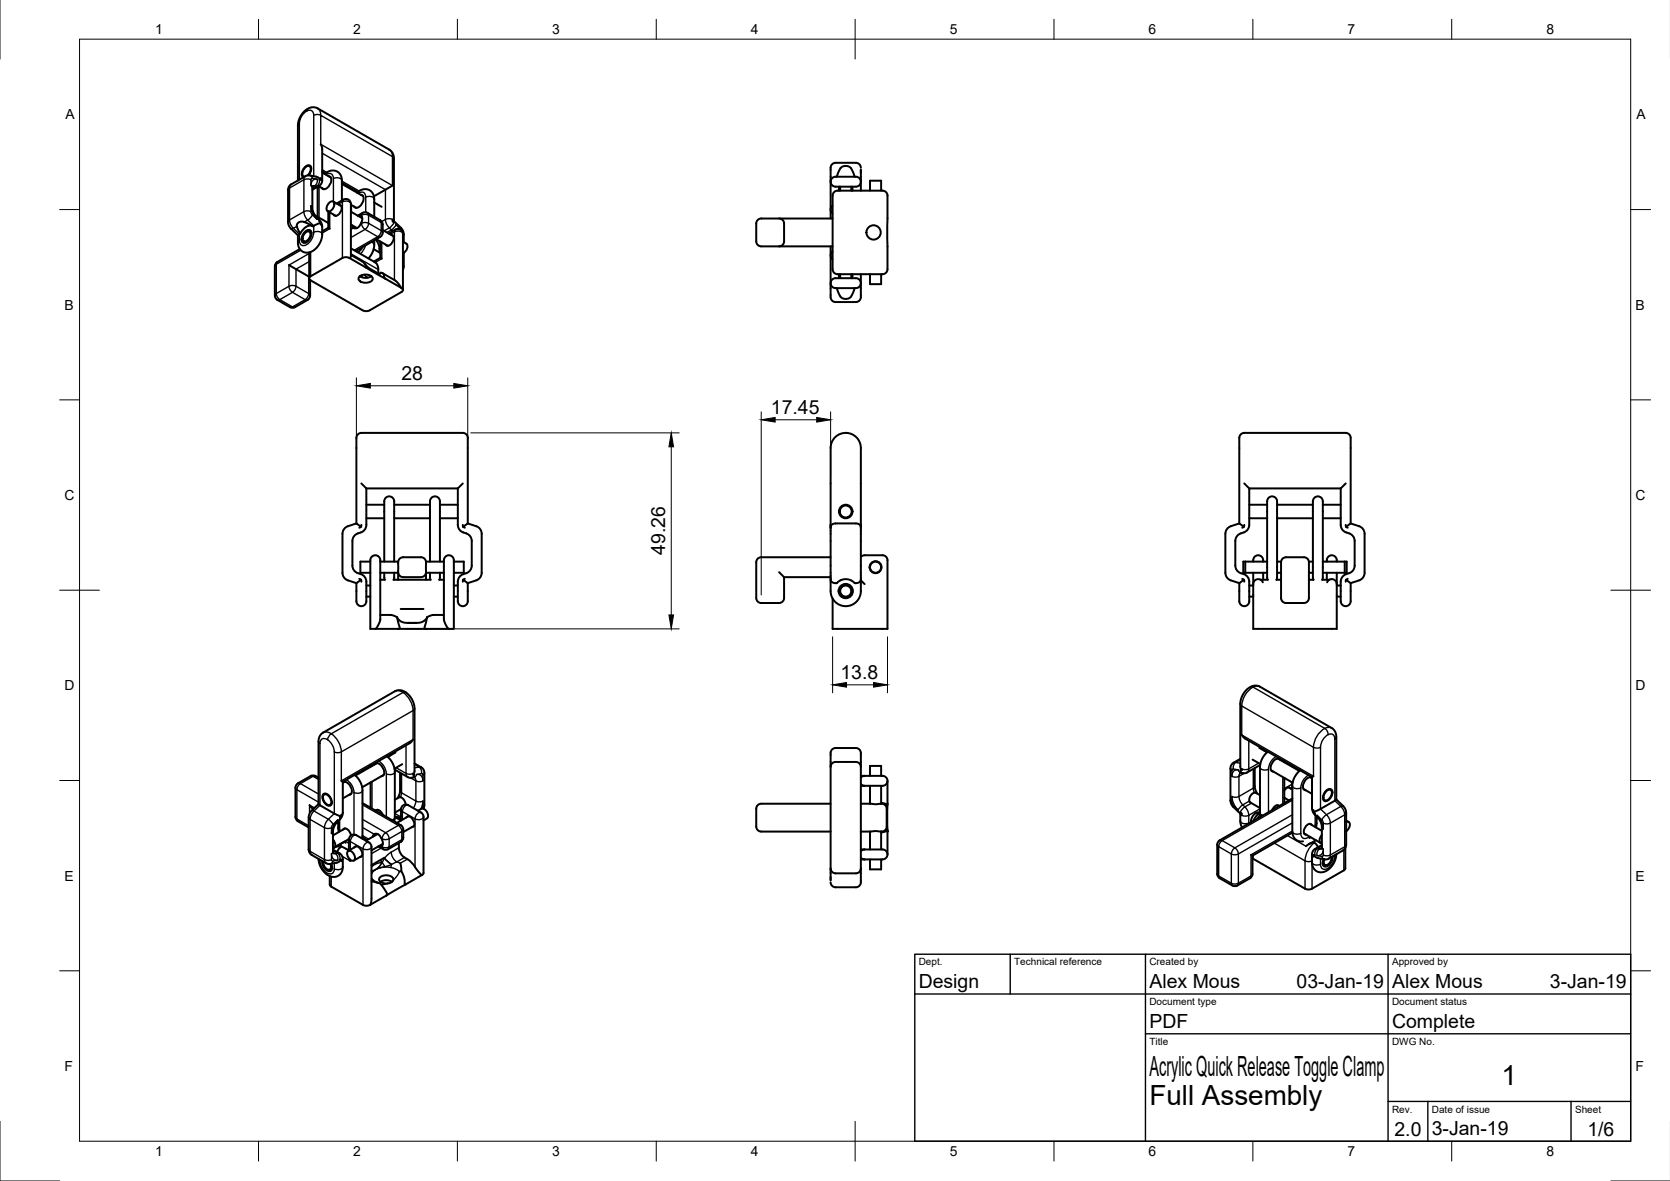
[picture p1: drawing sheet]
<svg xmlns="http://www.w3.org/2000/svg" width="420mm" height="297mm" viewBox="0 0 420 297" stroke-linecap="round" stroke-linejoin="round" font-family="sans-serif">
<!-- layer: Visible -->
<g fill="none" stroke="#000" stroke-width=".5">
<path d="M80.7 36.3l.4 1.1-.1 8.3-.5 .9-1.9 1.1M75 45.4l.1-14.8 .6-1.5 1.1-1.3 1.3-.7 1.2-.1 18.7 10.7 .7 .6 .4 1.4v15.9M75.5 58.7l-.5 .5M76.7 58.3a.93 .93 0 0 1 1.6 0 2.34 2.34 0 0 1-1.9 2.8 1.56 1.56 0 0 1 0-2.4zM76.8 58.6a.72 .72 0 0 1 1.2-.1 1.72 1.72 0 0 1-1.6 2.2 1.58 1.58 0 0 1 .4-2.1zM77.4 44.1l.7-1a.84 .84 0 0 0-.2-1.3 .84 .84 0 0 0-1.2 .4l-.4 .7a1.09 1.09 0 0 0 .3 1.6M77.6 44.1l.6-1.1a.91 .91 0 0 0-.2-1.4 .91 .91 0 0 0-1.3 .4l-.5 .7a1.46 1.46 0 0 0 .1 1.9M77.8 58.2l.6 .4M78.6 56.8a2.81 2.81 0 0 0-3.1 1.9M78.7 46.8l-.1 5.8 .5 1.4 1.5 1.6 .4 .8 .1 2.7-.2 1.1-.7 1.4-1.1 1.2-1.1 .6-1.1 .1-1.1-.4-.6-.9-.2-1v-2M79.2 54.2l3.4 1.9M79.9 46.9v7.6"/>
<path d="M80.2 46.8l1.3 .8M80.3 55.7l.3 .4M80.6 56.1l-1.4 .5a.83 .83 0 0 1-1.2-.1l-1.8-.7h-.6l-.6 .2a1.52 1.52 0 0 0 .2 2.2l.3 .5M80.6 45.2l-.9-.7-2.4-.4-4.1 2.3-.6 .8-.1 9 .6 1.2 1.9 1.8M80.6 56.1l.1 .4M80.6 45.2h-.3M80.7 44.8l-.1 .4M81.1 43.4l2.1 1.2M81.1 43.1l.8 .5M81.7 43.8l1-.7 1.1-.2 .9 .2 .9 .7 .4 1.3v5.3M82.4 53.1l2.1 1.2M82.5 56h.1"/>
<path d="M82.6 53.2v4.1l-1.5 .9M82.6 57.3l.4 .2M82.6 44.3a1.2 1.2 0 0 1 .5 2l-.2 .4a1.2 1.2 0 0 1-2 .6M82.8 51a.72 .72 0 0 1 1.3-.1 1.72 1.72 0 0 1-1.7 2.2 1.58 1.58 0 0 1 .4-2.1zM83.8 50.7l2.1 1.2M84.7 51.2l1.7-1a1.25 1.25 0 0 1 1.9 1.1v13.1l-.4 .5M85.3 51.6a.98 .98 0 0 1 .5 1.6l-.5 .6a.87 .87 0 0 1-1.4 .2M86 50.2l.2 .1M86 46.3l5.4 3M86 46l4 2.3M88.3 51.5l1.4 .8M88.3 53.2l2.8 1.7"/>
<path d="M88.3 56.5l1.5 .9M89.8 48.4l1.1-.6 1-.2 1 .2 .8 .6 .4 1.4 .1 4.7M90 54.2a2.41 2.41 0 0 1 2.2-.8l3.5 2 .4 .4 .2 .7-.1 2.3-.5 .8-6.2 3.6M90.1 54.3l.6-.1 .4 .6v.8l-.5 1.1-.6 .6-.6 .1-.6-.2-.2-.5M90.8 49a1.2 1.2 0 0 1 .4 2l-.2 .3a1.2 1.2 0 0 1-1.9 .6M94.2 50.9l1.8 1.1M96.3 57.9l2.7 1.5M97.8 58.7l1.7-1a1.25 1.25 0 0 1 1.9 1.1v14.1M98.4 59.1a.98 .98 0 0 1 .4 1.6l-.4 .7a.87 .87 0 0 1-1.4 .1M98.7 55.2l.1 .4 .3 .4M98.7 46.7l-4.6 2.7M99.1 55.6l1.8 1.8 .5 .6 .2 .8v2.1"/>
<path d="M99.1 55.6h-.3M196 55a1.25 1.25 0 0 1 1.3 1.2v4.5a1.25 1.25 0 0 1-1.3 1.3M209 45.7v9.3M209.5 55h-18a1.25 1.25 0 0 0-1.2 1.2v4.5a1.25 1.25 0 0 0 1.2 1.3h18M209.5 51.7a1.25 1.25 0 0 0 0 2M209.7 48.5l1-.5h11.3a1.25 1.25 0 0 1 1.3 1.2v18.5a1.25 1.25 0 0 1-1.3 1.3h-11.3a1.25 1.25 0 0 1-1.2-1.3v-18.5zM210.5 44.5l.5-1.2a1.88 1.88 0 0 1 1.9-1.6 1.88 1.88 0 0 1 1.8 1.7l.3 1.1M211.1 47v1M211.4 47v1M214.2 47v1M214.5 47v1M215.3 40.9h-5.1a1.41 1.41 0 0 0-1.2 1.8v2.9"/>
<path d="M215.3 44.5h-4.7a1.28 1.28 0 0 0-1.6 1.1 1.28 1.28 0 0 0 1.4 1.4h4.9M215.3 44.4a1.25 1.25 0 0 1 1.3 1.3 1.25 1.25 0 0 1-1.3 1.3M215.3 40.9a1.25 1.25 0 0 1 1.3 1.3M216.6 45.7v2.3M216.6 43.6v-.9v2.9M218.9 48v-2.5h2.8v2.5M72.7 66.7l5.1 2.9M75.4 62.6l-5.6 3.3-.5 .5-.1 .6v7.7l.6 .7 3.2 1.9 .6 .1 .6-.1 3.2-1.9M76.4 60.7l.6 .3M77.8 63.5v6.5M78 70.4v3.9l-.1 .7-.5 .4M78.2 70.5l13 7.6 .7 .2 1.1-.2 8-4.7 .4-.5-.4-.5"/>
<path d="M78.2 69.5l-.4 .5 .4 .5M87.9 64.9l4.1 2.3M87.9 64.9l-.7-.2-1.1 .2-7.9 4.6M88.3 62.5l6.4 3.7 .4 1.1 .1 1.5M88.3 64.1l3.1 1.8 .8 1.1v.3l-.2-.1M90.4 69.6a2.35 2.35 0 0 1 3.4 .3 1.55 1.55 0 0 1-2.1 1.2 1.37 1.37 0 0 1-1.5-1.2zM90.5 69.5a2.7 2.7 0 0 0 2.9 0M91.1 62.2l-.4 .7-.7 .5M91.8 66.4l1.1 1.1 2.7 1.4M92 67.2l5 2.9M94 62.7l1.7 .9M94.2 60.5l-.2 2.3-.6 1.2-.7 1"/>
<path d="M94.5 60.2l.9 1.6 .1 1.7M94.7 60.2l2.9 1.6M95.5 68.9a.72 .72 0 0 1 .8-.1 .72 .72 0 0 1 .3 .9l.4 .4M95.7 64.8l.4 .3M95.7 60.7v4.1M95.7 64.8l-1.7 1M96.2 68.7l3.3 1.9 1.5 1.8M97 70.1l4 2.3M101.4 60.8l.8 .5a1.7 1.7 0 0 1-.8 2.4M101.6 63.6v3.5l-.2 .7M209 62v9.2M209 71.3v2.9a1.41 1.41 0 0 0 1.2 1.8h5.1"/>
<path d="M209.5 63.2a1.25 1.25 0 0 0 0 2M210.5 72.5l.5 1.2a1.88 1.88 0 0 0 1.9 1.5 1.88 1.88 0 0 0 1.8-1.7l.3-1M211.1 69v1M211.4 69v1M214.2 69v1M214.5 69v1M215.3 70h-4.7a1.28 1.28 0 0 0-1.6 1.1 1.28 1.28 0 0 0 1.4 1.4h4.9M215.3 70a1.25 1.25 0 0 1 1.3 1.2 1.25 1.25 0 0 1-1.3 1.3M216.6 71.3v2.9a1.41 1.41 0 0 1-1.3 1.8M216.6 69v2.2M218.9 69v2.5h2.8v-2.5M90.9 108.9h25.5a1.42 1.42 0 0 1 1.3 1.5v21.3"/>
<path d="M90.9 108.9a1.38 1.38 0 0 0-1.2 1.5v21.3M89.7 131.7l1.1 .8M89.7 131.7a3.9 3.9 0 0 0-3.3 1.6l-.2 1v9.8a2 2 0 0 0 1.3 1.9l2.2 .7M90.8 133.9a2.24 2.24 0 0 0-2.1 2.2v6.2a2.25 2.25 0 0 0 2.1 2.1M90.9 132a.55 .55 0 0 1-.5 .7M90.9 121.6l1.3 1.2M92.2 122.8v9.2a2 2 0 0 1-1.4 1.9M92.2 127h4.5M92.2 130.4h4.5M92.2 122.8h23M99.2 127h9M99.2 130.4h9"/>
<path d="M110.7 127h4.5M110.7 130.4h4.5M112.2 139.9a1.25 1.25 0 0 1 1.3-.1 1.25 1.25 0 0 1 .7 1.1v17.3h-1.3l-.8-1.1-.4-1.3v-14.9zM115.2 122.8v9.2a2.25 2.25 0 0 0 2.1 2.2 1.99 1.99 0 0 1 1.4 1.9v6.2a2.24 2.24 0 0 1-2.1 2.1 2 2 0 0 0-1.4 1.9v4.6a1.28 1.28 0 0 0 1.1 1.5 1.28 1.28 0 0 0 1.4-1.4v-4.3M116.4 132l.1 .5M116.4 121.6l-1.2 1.2M116.5 132.5l.5 .2M117.7 131.7a3.9 3.9 0 0 1 3.2 1.6l.3 1v9.8a2 2 0 0 1-1.4 1.9l-2.1 .7M117.7 131.7l-1.2 .8M209 132v.5M209 132.5v.2M209 132.5l.4-.6 .8-.2h5.4l.7 .3 .3 .5"/>
<path d="M216.6 132v.7M311.8 131.7v-21.5a1.28 1.28 0 0 1 1.2-1.3h25.6a1.38 1.38 0 0 1 1.2 1.5v21.3M311.8 131.7a3.9 3.9 0 0 0-3.3 1.6l-.2 1v9.8a2 2 0 0 0 1.4 1.9l2.1 .7M311.8 131.7l1.2 .8M313 121.6l1.3 1.2M313 132a.55 .55 0 0 1-.5 .7M314.3 127h4.5M314.3 130.4h4.5M321.3 127h9M321.3 130.4h9M332.8 127h4.5M332.8 130.4h4.5"/>
<path d="M337.3 122.8h-23v9.2a2.25 2.25 0 0 1-2.1 2.2 2 2 0 0 0-1.4 1.9v6.2a2.25 2.25 0 0 0 2.1 2.1 2 2 0 0 1 1.4 1.9v4.6a1.28 1.28 0 0 1-1.1 1.5 1.28 1.28 0 0 1-1.4-1.4v-4.3M337.3 122.8v9.2a2.25 2.25 0 0 0 2.1 2.2 1.99 1.99 0 0 1 1.4 1.9v6.2a2.24 2.24 0 0 1-2.1 2.1 2 2 0 0 0-1.4 1.9v4.6a1.28 1.28 0 0 0 1.2 1.5 1.28 1.28 0 0 0 1.3-1.4v-4.3M338.6 121.6l-1.3 1.2M338.6 132a.55 .55 0 0 0 .5 .7M339.8 131.7l-1.2 .8M339.8 131.7l2.1 .7M341.9 132.4a2 2 0 0 1 1.4 1.9v9.8a2 2 0 0 1-1.4 1.9M90.4 145.6l.4 .2M90.8 144.4a2 2 0 0 1 1.4 1.9v4.6a1.28 1.28 0 0 1-1.2 1.5 1.28 1.28 0 0 1-1.3-1.4v-4.3M90.8 145.8l-1.1 .9M90.8 145.8l.1 .5M92.2 150.1h1"/>
<path d="M92.2 147.3h1M93.2 141.3h-2.5v2.8h2.5M94.4 158.2l.7-.9 .6-1.5v-14.9a1.25 1.25 0 0 0-1.3-1.2 1.25 1.25 0 0 0-1.2 1.2v17.3h6.9M95.7 144.1h4.5v1.7M95.7 141.3h4.5M95.7 154.7h2.5M96.7 144.1l.1 1.7h-1.1M96.7 141.3v-14.8a1.28 1.28 0 0 1 1.1-1.6 1.28 1.28 0 0 1 1.4 1.4v15M98.2 154.7h.2M98.2 154.7l1.7 .5M99.2 144.1l-.2 1.7h9.3l-.1-1.7M99.9 155.2l.5 .7 .6 .5 1.7 .3"/>
<path d="M99.9 155.2l.7 2.6-.1 .3-.4 .1M100.1 158.2h7.1M100.7 140.4l.7-.2h4.5a1.57 1.57 0 0 1 1.3 1.8v1.4a1.51 1.51 0 0 1-1.3 1.8h-4.5a1.57 1.57 0 0 1-1.2-1.9v-1.6a1.39 1.39 0 0 1 .5-1.3zM100.8 153.2h5.7M102.7 156.7h2M107.2 141.3h4.5M107.2 158.2h5.7M107.5 155.2l-.5 .7-.7 .5-1.6 .3M107.5 155.2l-.7 2.7 .1 .2 .3 .1M108.2 141.3v-14.8a1.28 1.28 0 0 1 1.1-1.6 1.28 1.28 0 0 1 1.4 1.4v15M109 154.7h.1M109.1 154.7l-1.6 .5"/>
<path d="M109.1 154.7h2.6M110.7 144.1l-.2 1.7h1.2M111.7 144.1h-4.5v1.7M114.2 141.3h2.5v2.8h-2.5M114.2 150.1h1M114.2 147.3h1M116.5 145.8l-.1 .5M116.5 145.8l1.2 .9M117 145.6l-.5 .2M196 143.9l1.3 1.3M209 140.2h-17.5a1.25 1.25 0 0 0-1.2 1.2v9a1.25 1.25 0 0 0 1.2 1.3h4.5a1.25 1.25 0 0 0 1.3-1.3v-5.2h11.7M209 145.8l.4 .6 .8 .3h.3l1.1-.8 1.2-.2 1 .1 1.2 .9h.5l.7-.3 .4-.6"/>
<path d="M209 145.8v.4a9.9 9.9 0 0 0 .3 3.9 3.8 3.8 0 0 0 4.2 2.3 3.8 3.8 0 0 0 3.1-3.7v-2.9M209 145.8v-33.1a3.8 3.8 0 0 1 3.8-3.8 3.8 3.8 0 0 1 3.8 3.8v33.1M212.9 146.9h.1M216.6 140.1l.9-.4h4.5a1.25 1.25 0 0 1 1.3 1.2v17.3h-13.8v-7.7M216.6 146l.9 .9M312.5 145.6a.55 .55 0 0 1 .5 .7M313 145.8l-1.2 .9M313.3 141.3v2.8M314.3 150.1h1M314.3 147.3h1M315.3 146.9v11.3h21v-11.3M315.3 141.3a1.29 1.29 0 0 1 1.3-1.6 1.29 1.29 0 0 1 1.2 1.6"/>
<path d="M315.3 144.1v2.8M317.2 145.8h1.8l-.2-.6v-18.7a1.28 1.28 0 0 1 1.1-1.6 1.28 1.28 0 0 1 1.4 1.4v18.9l-.2 .6h1.2M317.7 146.5l-.5-.6-.8-.2-.8 .4-.3 .8M317.8 144.1v1.7M318.8 141.3h-6v2.8h6M321.3 144.1h1M321.3 141.3h1M322.5 140.7l1.1-.5h4.5a1.25 1.25 0 0 1 1.2 1.2v9a1.25 1.25 0 0 1-1.2 1.3h-4.5a1.25 1.25 0 0 1-1.3-1.3v-9zM329.3 141.3h1M329.3 145.8h1.2l-.2-.6v-18.7a1.28 1.28 0 0 1 1.2-1.6 1.28 1.28 0 0 1 1.3 1.4v18.9l-.1 .6h1.8M329.3 144.1h1M332.8 141.3h6v2.8h-6"/>
<path d="M333.8 141.3a1.29 1.29 0 0 1 1.3-1.6 1.29 1.29 0 0 1 1.2 1.6M333.8 144.1v1.7M333.9 146.5l.5-.6 .8-.2 .8 .4 .3 .8M336.3 150.1h1M336.3 147.3h1M336.3 144.1v2.8M338.3 141.3v2.8M338.6 145.8l1.2 .9M339.1 145.6a.55 .55 0 0 0-.5 .7M341.9 146l-2.1 .7M80.1 195.6a1.74 1.74 0 0 0-2-.4l-3.1 1.8-.5 .5-.2 .6 .1 7.7 .6 .8 2.7 1.5M81.3 199.7a1.46 1.46 0 0 1 2 1.2 1.3 1.3 0 0 1-.3 1.8 2.11 2.11 0 0 1-1.7-3z"/>
<path d="M81.4 199.9a1.29 1.29 0 0 1 1.8 1 .91 .91 0 0 1 .2 1 .91 .91 0 0 1-.8 .6 1.95 1.95 0 0 1-1.2-2.6zM85.9 196.4l.3 .2M86.2 196.6v8.1l-.3 1-1.5 1.6-.6 1.3 .1 6M86.2 196.8a1.59 1.59 0 0 1 2.1 1.3l.2 .4a1 1 0 0 1-.7 1.4M86.7 196.6l-.5 .3M88.4 199.6l-2.2 1.2M89.2 194.9l1.4 1.6 .6 1.9-.1 12.5M93.2 192.6v.3M93.2 196.8v6.4M94.3 192.3a1.2 1.2 0 0 1 1.9 .6l.2 .4a1.2 1.2 0 0 1-.5 1.9M94.8 191.9l-5.4 3.2M96.5 194.9l-5.4 3.1"/>
<path d="M97.4 190.2l1.3 1.6 .6 1.9v11.9l-.1 1M98.2 189.7v.3M99.3 193.6l3.5 1.9h1.5M99.5 189.3l-1.9 1.1M100.7 194.3l-.1 4.8-.6 1.7M101.2 192.2l-1.9 1.1M103.9 194.5a.27 .27 0 0 0 0 .4 .27 .27 0 0 0 .4 0M103.9 186l-.9 .9-16.8 9.7M104 194.9l.3-1-.1-16.4-.6-1.6-1-1.3-1.2-.8-1.4-.2-.7 .3-18.1 10.4-.8 1-.3 1.1v15.9l4.2 2.4 1.5 .6M104.3 192l1.9 1.2 .5 .9 .1 8.3-.3 1M215.3 191.6h-5a1.24 1.24 0 0 0-1.3 1.3v25.5a1.38 1.38 0 0 0 1.5 1.3h4.8M215.3 188.1h-5.1a1.41 1.41 0 0 0-1.2 1.8v2.9"/>
<path d="M215.3 191.6a1.25 1.25 0 0 1 1.3 1.3v25.5a1.25 1.25 0 0 1-1.3 1.3M215.3 188.1a1.41 1.41 0 0 1 1.3 1.8v2.9M216.6 197.2l.9 .4M216.6 195.1h5.4a1.25 1.25 0 0 1 1.3 1.3 1.25 1.25 0 0 1-1.3 1.2h-5.4M217.5 195.1l-.9 .5M218.9 195.1v-2.5h2.8v2.5M218.9 197.6v4.5M221.7 197.6v4.5M223.3 196.4v5.7M312 190.9l-1.9 1.1-.5 .8v8.5l.4 1.3 2.1 2M312.4 193.7l-.4-.9 .1-16.6 .6-1.5 1.1-1.4 1.2-.7 1.3-.1 18.7 10.6 .7 .6 .5 1.5v15.9M312.4 193.7h-.4"/>
<path d="M312.4 193.4v.3M312.4 184.9l.9 .9 16.8 9.7M315.1 191.1l2 1.1M315.7 193.2v4.8l.6 1.6M316.8 188.1l2 1.1M317 192.4l-3.4 2h-1.5M318.2 188.6v.3M319 189.1l-1.3 1.5-.7 1.9v11.9l.2 1M319.8 193.7l5.4 3.2M321.5 190.8l5.4 3.1M322.1 191.1a1.2 1.2 0 0 0-1.9 .6l-.3 .4a1.2 1.2 0 0 0 .5 2M323.1 191.4v.3"/>
<path d="M323.1 195.6v6.4M323.3 195.8l-.2 .1M324.2 198l.9 .6M324.7 198.3a.97 .97 0 0 0-1.6 .5M327.1 193.7l-1.3 1.7-.6 1.8-.1 12 .3 1.1 .6 .8 .9 .5h.9M327.9 198.4l2.2 1.3M329.6 195.5l.5 .2M330.1 195.5v8.1l.4 1 1.5 1.6 .5 1.2v6.1M330.1 195.6a1.59 1.59 0 0 0-2.1 1.4l-.1 .3a1 1 0 0 0 .6 1.5M330.5 195.2l-.4 .3M333.7 198.9a.88 .88 0 0 1 1.5 0 2.21 2.21 0 0 1-1.9 2.6 1.47 1.47 0 0 1 0-2.2zM333.7 199a.77 .77 0 0 1 1.3 0 1.95 1.95 0 0 1-1.6 2.3 1.3 1.3 0 0 1 0-2z"/>
<path d="M77.9 202.5l.9 1M80.1 202.2l-1.9 1.9-.5 1.1 .1 9 .6 .8 4.1 2.3 2.4-.4 .9-.7M81 216.5a2.4 2.4 0 0 0 2 2.6 1.27 1.27 0 0 0 .3-1.9M81.3 216.7a1.64 1.64 0 0 0 1.8 2 1.19 1.19 0 0 0 0-1.4M83.6 218.4l-.6 .3M83.8 213.7l1.9 1.2 .5 .8v3l-.4 .9-.6 .6-.7 .3h-.9l-.8-.2-.8-.6-1.4-1.7-.5-2M83.8 211.2l.5 1a.74 .74 0 0 1-.5 1M84.2 213.1l-.4 .3M84.7 206.9l.4 .2M85.1 206.5l.1 2.8M85.2 212.6l.4 .1 .1 .3-.5 .6-.3 .7M85.5 216.2h.3"/>
<path d="M85.5 212.6h.1M85.6 212.6l2.2 1.3v-2.8a1.25 1.25 0 0 1 1.9-1l3.1 1.8 .6 .8 .1 13.5-.4 1.4M85.8 216.2l.1 .4M85.8 205.3l-.3 .4M85.9 204.9l-.1 .4M86.3 208.7a.97 .97 0 0 1 1.6 .4l.4 1M86.6 211.7l.3 .3M86.8 208.4l-3 1.7M87.6 214a1.61 1.61 0 0 1 1.4 2.4 1.61 1.61 0 0 1-1.4-2.4zM87.8 211.1h-.1M87.8 211l-3.7 2.2M87.9 216l.2 .6"/>
<path d="M89.1 213.1a.98 .98 0 0 1 1.6 .5l.4 .7a.87 .87 0 0 1-.6 1.3M89.7 212.8l-2.1 1.2M91.1 215.3l-2.1 1.1M91.2 210.6l1.2 .7M91.2 202l9.6 5.5 .5 .5 .2 .6v2.1l-.2 .6-.5 .5-3.5 1.9a2.42 2.42 0 0 1-2.1-.8M93.8 210.5l.3-.7 .8-.1 .6 .5 .6 1M94.5 203.9a1.28 1.28 0 0 1 1.8 1M95 203.7l-.5 .2M95 209.8l-2.9 1.7M96.1 212.7l-.3 .3-.5-.2M96.1 211.2l.2 .8-.2 .7M96.3 212.2l-2.8 1.7"/>
<path d="M96.7 215.7l-3.2 1.9M99.3 201.2l1.1-.6a1.67 1.67 0 0 1 1.6 1.8M99.5 205.5a1.24 1.24 0 0 1 1.4 .6M100.2 205.6l-.4 .2M100.4 212a3.7 3.7 0 0 0 2.4 4.3l1 1 2 2.5 .4 .3M100.5 219.2a.38 .38 0 0 1 .5-.1 .38 .38 0 0 1 .2 .4l.5 1.3 .1 1.6h.3M100.7 217.1l.3 2M100.9 203.5l-1.6 .9M102.2 205.6a.98 .98 0 0 1 1.6 .5l.4 .7a.87 .87 0 0 1-.6 1.2M102.7 202.5l3.2 1.9 .6 .7 .1 14.5-.4 .5M102.7 202.5a1.25 1.25 0 0 0-1.8 1.1v2.8l-1.6-.9M102.8 205.3l-3 1.7"/>
<path d="M104.1 207.7l-2.6 1.6M105.2 203.9l.8-.5a1.62 1.62 0 0 1 1.4 2.4l-.8 .5M209 202.1h-17.5a1.25 1.25 0 0 0-1.2 1.3v4.5a1.25 1.25 0 0 0 1.2 1.3h17.5M209 218.5v2.9v-.8M216.6 218.5v2.9a1.41 1.41 0 0 1-1.3 1.8M216.6 215.7l.9 .5M216.6 213.7h5.4a1.25 1.25 0 0 1 1.3 1.2 1.25 1.25 0 0 1-1.3 1.3h-5.4M216.6 202.1l4.7 .1a1.46 1.46 0 0 1 1.8 1.2v4.5a1.63 1.63 0 0 1-2 1.2l-4.5 .1M217.5 213.7l-.9 .4M218.9 216.2v2.5h2.8v-2.5M218.9 209.2v4.5M221.7 201.9l1 .2 .5 .4 .1-.4"/>
<path d="M221.7 209.2v4.5M223.3 202.1v7.1l-.1-.4-.5 .3-1 .3M223.3 209.2v5.7M312 204.6l.1 2.3 .4 1.2M312 204.3l.4 .3M312.4 204.6v.5M312.4 204.6h-.3M314.7 206.8h.1M314.8 215l.3 .2M316.1 204.4l.5 .3M316.9 204.4a2 2 0 0 0-2.2 2.1v.3M317 204.3l-1 1-.7 1.2"/>
<path d="M317 200l-1-.6a1.62 1.62 0 0 0-1.4 2.4l2.4 1.4M321.4 202.5l.4 .3M321.9 202.7a1.28 1.28 0 0 0-1.9 1.1M323.1 200.7l.2 .1M323.1 200.6l1.2 .7M325.1 200.8l-18.5 10.8-.4 .8v7.4l.2 .6 .5 .5 3.2 1.8 .6 .2 .6-.2 3.2-1.8 .4-.5 .2-.6v-4.6M325.2 209.4l-10.1 5.8M328.1 209.6l4.2 2.4M328.6 212.8l1-.6 .9-.3 .6 .5 .5 .7M329.5 207.2l3.1 1.8M329.7 210.5l-.2 .3M330.1 207.5a.98 .98 0 0 0-1.7 .5l-.3 .7a.87 .87 0 0 0 .6 1.2"/>
<path d="M330.5 203.8v.4l.3 .4M330.5 215.1l.9 .6 1.8 .4M330.5 215.1v.3M330.8 215.1h-.3M331 211.3l-1.7 1M331.2 205.3l-.1 2.8M331.6 205.6l-.4 .1M331.6 205.7l-.4 .2M332.6 212.5l-1.9 1.2-.6 .8 .1 3.1 .3 .9 .7 .6 .7 .3h.8l.8-.3 .9-.5 1.3-1.8 .5-1.9M332.6 210l-.6 1a.74 .74 0 0 0 .6 1.1M332.8 217.2l.5 .3M335 215.6a1.64 1.64 0 0 1-1.7 1.9 1.19 1.19 0 0 1-.1-1.4"/>
<path d="M335.3 215.4a2.4 2.4 0 0 1-2 2.6 1.27 1.27 0 0 1-.3-1.9M336.2 201.1l2 1.9 .4 1.1v8.7l-.2 .6-.4 .5-3.8 2.1-1 .1M336.2 201.1l-4 2.4-1.7 .7M338.5 213.3v5.1l-.2 .4-8.2 4.7-.7 .2-1.1-.2-13.2-7.6M338.7 206.8l.3-.1a1.09 1.09 0 0 1 .2 1.8l-.5 .6M338.7 206.4l.6 .3M83 220.3v2.2l.3 .5 8 4.6 .7 .2 1.1-.2M93.5 221.7l.9 .2a3.6 3.6 0 0 1 2.6 2.2l.4 .8-.3 .4M93.8 221.3l1.5 .8M95.7 221.8a2.7 2.7 0 0 1 2.9 0M97.1 225.3l-4 2.3M97.5 222.2h-.9a.95 .95 0 0 1-1.1-.6 .95 .95 0 0 1 .4-1.2 2.28 2.28 0 0 1 3.1 .7l-.4 .7-1.1 .4"/>
<path d="M102.1 222.4l-5 2.9M106.2 220.1l-4.1 2.3M209 221.9a1.25 1.25 0 0 0 1.2 1.3h5.1"/>
<circle cx="219.8" cy="58.5" r="1.8"/>
<circle cx="212.8" cy="128.6" r="1.7"/>
<circle cx="212.8" cy="128.6" r="1.5"/>
<circle cx="212.8" cy="148.7" r="1.4"/>
<circle cx="212.8" cy="148.7" r="1.5"/>
<circle cx="212.8" cy="148.7" r="1.8"/>
<circle cx="220.3" cy="142.7" r="1.4"/>
<circle cx="220.3" cy="142.7" r="1.5"/>
</g>
<!-- layer: Visible Narrow -->
<g fill="none" stroke="#000" stroke-width=".35">
<path d="M75.3 31.1v14.1M77.6 27.3l-.4 .6M78.9 29a1.21 1.21 0 0 0-.8-1.3 1.21 1.21 0 0 0-1.4 .6 4 4 0 0 0-1.4 2.8l-.3 .5M78.9 29v15.3M79.9 27.3l.5 .5 .3 1.2-1.1-.2-.7 .2M80.7 29l18 10.4v7.3l-18-10.4zM81.1 38.5l15.9 9.2v7.5M98 37.6l.4 .5 .3 1.3M98.7 39.4l.4 .5M72.8 55.3l-.3 .5M72.8 47.3l-.3 .5M72.8 55.3l.4 1.4 .6 .7"/>
<path d="M72.8 47.3v8M73.3 46.4l-.3 .3-.2 .6M73.8 57.4l1.5 1.5v1.6M73.8 57.4l-.6 .1M74.7 56.9l-.9 .5M76.5 53.2l.3 1.4 .6 .8M76.5 45.2l-3.7 2.1M76.5 53.2l-3.7 2.1M76.5 45.2v8M76.5 45.2l.6-.2 1.1 .2M76.5 53.2l1-.2 .7 .2M76.9 44.3l-.3 .3-.1 .6"/>
<path d="M77.4 55.4l1.5 1.4v1.6M77.4 55.4l-.8 .5M77.9 44.1l.4 .3 .3 .4M78.2 45.2v1.5M78.2 51.8v1.4M78.2 51.8l.5 1.8 1.1 1.6M78.2 53.2l.4 .8M78.2 51.8l.4 .5M78.2 46.7l.4 .5M78.6 44.8l1.2 .3M78.6 54l1.2 1.2M78.6 44.8l-.4 .4"/>
<path d="M78.6 54l-.3 .6-.9 .8M78.9 58.4a3.4 3.4 0 0 1-2.7 3.4 1.11 1.11 0 0 1-.9-1.3l-.3 .5M78.9 58.4a1.5 1.5 0 0 1 2.2 .5M79.2 46.7l-.6 .4M79.2 46.7l.5 .1M79.2 46.7l-.5 .1M79.7 46.8l-1.1 .7M79.8 54.8v.4M79.8 45.1a1.36 1.36 0 0 0-1.6 1.6M79.8 45.1v.7l-.6 .9M80.3 47v7.7M80.3 47l-.4 .5"/>
<path d="M80.3 46.9v.1M80.3 46.7l-.6 .1M80.3 55.3v.4M80.3 45.2v.7l-.6 .9M80.7 56.5l.4 .5M80.7 44.8l.4 .5M81.1 42.7l1.1 .7M82 43.9a1.12 1.12 0 0 1 1.3-.2 1.12 1.12 0 0 1 .6 1.2M83 53.4v4.1l-1.9 1.1M83.9 44.9v5.8M83.9 44.9a1.5 1.5 0 0 1 2.1 .5M85.1 51.4l1-.6v14.1"/>
<path d="M86 45.6l4.4 2.4M86.4 50.2l-.3 .6a1.5 1.5 0 0 1 2.2 .5M88.4 51.7v1.6M88.4 51.7l-.1 .1M88.4 51.6v.1M88.9 57.3l-.6 .4M90.1 48.6a1.12 1.12 0 0 1 1.3-.2 1.12 1.12 0 0 1 .6 1.2M91 56.2l.1 .7 .7 .8M91 54.1l1-.2 .7 .2M91 56.2l1-.2 .7 .2M91 56.2l-.2 .1M91 54.1v.3"/>
<path d="M91 55.9v.3M91 54.1l-.2 .1M91.2 53.5l-.2 .6M91.8 57.7l-3.5 2M91.8 57.7l3.2 1.8M92 49.6a1.5 1.5 0 0 1 2.2 .5M92 49.6v3.8M92.5 53.5l.2 .6M92.7 54.1v2.1M92.7 54.1l3.2 1.9M92.7 56.2l3.2 1.8M92.7 56.2l-.1 .7-.8 .8"/>
<path d="M95 59.5l-5.9 3.4M95 59.5l.7 .1M95.7 55.4l.2 .6M95.9 56v2M95.9 56l.4 .5M95.9 58l.4 .5M95.9 58l-.2 .7-.7 .8M97 55.2l.4 1.3 .5 .8M97 55.2l-1 .5M97 55.2l1.1-.2 .6 .2M97.9 57.3l-1.3 .8M97.9 57.3l.6 .5"/>
<path d="M98.2 58.9l1-.6v12.1M98.5 57.8l-1.1 .7M98.5 57.8l.3 .4M99.1 56l-.3 .6-.9 .7M99.5 57.7l-.3 .6a1.5 1.5 0 0 1 2.2 .5M99.6 56.5l1.3 1.2M99.6 56.5l-.3 .6-.8 .7M99.6 56.5l.9 1.1M100.8 57.3l.1 .4M100.9 57.7l.2 .4M101.3 58.5l.3 .5M69.5 66.5v7.3"/>
<path d="M69.5 73.8l.2 .7 .7 .9M69.5 66.5l-.3 .5M69.5 73.8l-.3 .5M69.8 65.9l-.3 .6M70.4 75.4l3.2 1.8M70.4 75.4h-.6M72.7 72l-3.2 1.8M72.7 72l.2 .7 .7 .8M72.7 72l1.1-.2 .7 .2M73.6 73.5l-3.2 1.9M73.6 73.5l3.2 1.9M73.6 77.2l.6 .1"/>
<path d="M73.6 77.2l-.6 .1M74.5 72l3.2 1.8M74.5 72l-.2 .7-.7 .8M75.7 62.9l-6.2 3.6M76.8 75.4l-3.2 1.8M76.8 75.4h.6M77.7 73.8l.3 .5M77.7 73.8l-.2 .7-.7 .9M77.8 65.8l-3.3 1.9v4.3M77.8 63.8l-5.1 2.9v5.3M77.8 69.5h-.1v4.3M78.2 63.4v6.1"/>
<path d="M88.3 63.8l6.9 4M90.7 69.4l-.1 .1M90.9 69.2l.1 .1M91 69.3l-.3 .3M91 69.3l.3 .5M91 69.2v.1M91.7 69.1l.9 .7-.5-.3zM91.9 61.7l-.3 1-.9 1.1M93.3 69.3v.3M93.4 60.9l.5 .3 .3 .4M95.4 60.6l.3 .6M95.7 62.1l-.2 .4"/>
<path d="M96.1 61v4.1l-1.7 .9M101.4 66.6l.2 .4M99.3 173.9a1.92 1.92 0 0 1 2.1 .3M101.4 174.2l-18 10.4M101.4 174.2a6 6 0 0 1 2.5 4.5M102 174.1l-.6 .1M104.3 178.2l-.4 .5M312 177.1l.4 .5M312.4 177.6l18.1 10.4v7.2l-18.1-10.3zM314.7 172.8h.6M315.3 172.8l18 10.4M315.3 172.8a5.9 5.9 0 0 0-2.9 4.8"/>
<path d="M317 172.7l-1-.1-.7 .2M74.3 198.1l.4 .5M74.7 198.6l5.4 3.2M74.7 198.6v7.4M75 197l.6 .1M75.6 197.1l4.5 2.6M75.6 197.1l-.7 .8-.2 .7M78.1 195.2l.7 .1M78.8 195.3l-3.2 1.8M78.8 195.3l1.3 .7M79.4 195.2l-.6 .1M80.1 186.5l.4 .5"/>
<path d="M80.5 187v15.5l-1.5 1.5M81.3 184.3a1.92 1.92 0 0 1 2.1 .3M82.4 186a1.12 1.12 0 0 0-1.3-.2 1.12 1.12 0 0 0-.6 1.2M82.4 186l1.2 1.4 .5 1.7M83.4 184.6a6 6 0 0 1 2.5 4.5l-1.1 .2-.7-.2M83.4 184.6l-.8 .8-.2 .7M84.1 189.1v15.5l-1.5 1.5M85.9 189.1l18-10.4v7.3l-18 10.4zM87.1 196.1a3.9 3.9 0 0 1 2 3.2M89.1 199.3v10.6M91.2 198.8a1.5 1.5 0 0 1-2.1 .5M93.5 192.5h.1"/>
<path d="M93.6 192.5v.2M93.6 196.6v6.8M93.6 192.4v.1M95.3 191.4a3.9 3.9 0 0 1 1.9 3.2M97.2 194.6v10.8M98.5 189.5v.3M99.3 194.1a1.5 1.5 0 0 1-2.1 .5M99.7 193.1l2.5 1.4M100.7 198.9l.3 .5M101 194.6v4.8M101 199.4l-.2 1.1M102.2 194.5l.1 .6 .3 .3"/>
<path d="M102.2 187.5v7M102.2 194.5l1 .2 .7-.2M103.3 195.6l1.3 .8v5.1l-3.6-2.1M104.2 195.5l.2 .2a1.19 1.19 0 0 0 .8 .9 1.19 1.19 0 0 0 1.2-.2M104.3 194.9l-.3 .5-.4 .2M104.3 192.3l1.1 .6-1.1 .2M104.8 194.8l-.2 .5-.4 .2M104.8 194.8a1.36 1.36 0 0 1 1.6 1.6M106 193l-.6-.1 .6 .9v.8M106 194.6l-1.2 .2M106 194.6l.4 .3M106.4 194.9v1.5"/>
<path d="M106.8 194.4l-.4 .5M309.6 193.3l.3 .5M309.9 195.3l1.1 .2 .7-.2M309.9 193.8v1.5M310.3 193.4l1.2 .2M310.3 193.4l-.4 .4M310.4 191.8h.5l-.6 .8v.8M311.5 193.6a1.35 1.35 0 0 0-1.6 1.7M311.5 193.6l.3 .5 .4 .3M311.7 195.3v5M312 191.1l-1.1 .7 1.1 .2M312.1 193.7l.2 .5 .4 .3"/>
<path d="M312.1 194.3l-.4 1M312.4 193.4l.7 .2 1.1-.2M313 194.5l-1.3 .8M314.2 186.3v7.1M314.2 193.4l-.1 .5-.3 .4M315.3 198.2l-3.6 2.1M315.3 193.4v4.8M315.3 198.2l.3 1.2M315.7 197.7l-.4 .5M316.7 191.9l-2.5 1.5M317 193a1.5 1.5 0 0 0 2.1 .5M317.8 188.4v.3"/>
<path d="M319.1 193.5v10.8M321.1 190.3a3.9 3.9 0 0 0-2 3.2M322.7 191.2v.2M322.7 191.4v.1M322.7 195.4v6.8M322.9 191.3l-.2 .1M323.1 198.4l1.9-1.1v1.2M324.9 196.7l.1 .6 .2-.2M325.1 197.6a1.5 1.5 0 0 0 2.2 .6M327.3 198.2v11.4M329.2 195a3.9 3.9 0 0 0-1.9 3.2M332.2 188v15.5l1.5 1.4"/>
<path d="M333.3 183.2a5.9 5.9 0 0 0-2.8 4.8l1 .2 .7-.2M333.3 183.2l.5 .5 .3 1.1M334.1 184.8a3.9 3.9 0 0 0-1.9 3.2M334.1 184.8a1.08 1.08 0 0 1 1.3-.1 1.08 1.08 0 0 1 .4 1.2M335 183.1l-.9-.1-.8 .2M335.8 185.9v15.5l1.5 1.4M336.2 185.4l-.4 .5M74.3 205.5l.4 .5M74.7 206l3 1.7M74.7 206l.3 .6M77.7 213.6l.7 1.4M78.4 203.9l.6 .1"/>
<path d="M79 204l3.6 2.1M79 204l-.6 .8-.4 1.3-.3-.5M79.1 203.2l-1.2-.7v2.1M80.1 216l.4 .4M80.5 216.2v.2M80.5 216.4a3.4 3.4 0 0 0 2.7 3.4 1.11 1.11 0 0 0 .9-1.3M81.6 216.2l.1 .6 .3 .3M81.6 208.2l-3.6-2.1v8l3.6 2.1M81.6 208.2v8M81.6 208.2l1.1 .2 .7-.2M81.6 216.2l.7 .2 1.1-.2M82.6 206.1l-.6 .7-.4 1.4"/>
<path d="M82.6 206.1l.8 .7 .4 .6M83.4 208.2v1.5M83.4 214.7v1.5M83.4 214.7a1.36 1.36 0 0 0 1.6 1.6M83.4 216.2l.4 .4M83.8 207.4l-.4 .8M83.8 216.6l-.3 .5-.4 .2M83.8 213.9l1.1 .7M83.8 214.2l-.4 .5M83.8 209.1l-.4 .6M83.8 214.3l.6 .4M83.8 214.6l.6 .1"/>
<path d="M84.1 217.1v1.4M84.4 214.7l.6 .9v.7M84.9 214.6l.6 .9v.7M84.9 214.6l-.5 .1M84.9 214.6l.6 .1M85 206.2l-1.2 1.2M85 216.3l-1.2 .3M85 206.2l-1.2 1.6-.4 1.9M85 206.2l.1 .4M85.1 208.2l.4 .5M85.5 208.7v.4M85.5 205.7v3"/>
<path d="M85.7 213.1l-.8-.2-.7 .2M86.1 215.4l2 1.2v-.3M86.2 218a1.5 1.5 0 0 1-2.1 .5M86.2 216.1l-.3 .5M86.2 204.4l-.3 .5M86.7 211.7l-1.5 .9M86.9 211.6l.9 .4M87.8 211.1l.3 .6M88.1 211.7l3.2 1.8v14.1M88.1 211.7v2M89.7 210.1a1.49 1.49 0 0 0-1.6 1.6M91.2 210.2l1.6 .9"/>
<path d="M91.2 208.1l2.9 1.7M91.2 206.1l5.8 3.3M91.2 202.4l9 5.2M91.2 210.3l-.3 .5M92.8 211.9a1.49 1.49 0 0 0-1.5 1.6 1.5 1.5 0 0 0 2.2-.5M93.5 219.2l.1 .3M93.6 219.5h.1M93.6 219.5l-.1 .3M95.9 216.2v.7M95.9 216.9l-1.4 .5-1 .7M95.9 213.3l-2.4 1.4M96 210.9l.1 .3"/>
<path d="M96.1 216.9l-1.1 1.4-.9 .6-.6 .1 .6-.1 .9-.5 .7-.8 .2-.7M96.1 216.9h-.2M96.1 216.9l.7 1.1M96.1 212.7v.3l-.1-.1M96.7 215.7l.6 .8 1.2 .9M96.8 215.8l-.7 1.1M96.8 215.8l1.7 1.6M96.8 218l-2.1 .6-1.2 1.1M97 209.4l-.7 .9-.2 .7 1.1 .2 .7-.2M97 209.4l.7 .9 .2 .7M97.9 211v2M97.9 213l-.7 .2-1.1-.2 .3 .6"/>
<path d="M97.9 213l-.3 .6M98.3 218.2l-1.4-.1-1.4 .2-1.2 .5-.7 .7M98.3 218.2l1.1 .3 1.1 .7-.6 1.1-1 1.1M98.4 214.3l.4 1.4 1 1.1M98.4 214.3l-1.6 1.5M98.5 217.4l-.2 .8M98.5 217.4l-1.7 .6M99.3 204.6l1.6 .9M99.3 205.6l-.2 .4-.5 .2M99.8 216.8l-1.3 .6M100.2 207.6l-3.2 1.8M100.2 207.6l.7 .8 .2 .7"/>
<path d="M100.4 213.2l-2 1.1M100.8 207.5l-.6 .1M101.1 209.1l-3.2 1.9M101.1 211.2l-3.2 1.8M101.1 209.1v2.1M101.1 211.2l-.3 .6M101.2 206.2v-2.1l3.2 1.9v12.1M101.5 208.6l-.4 .5M101.5 210.7l-.4 .5M101.8 215.7l-2 1.1M102.5 216.1l-1.8 1-.9-.3M102.7 202.5a1.49 1.49 0 0 0-1.5 1.6l-.3-.5"/>
<path d="M105.9 204.4a1.49 1.49 0 0 0-1.5 1.6 1.5 1.5 0 0 0 2.2-.6M106.4 201.5v1.5M106.4 201.5l-1.1 .2-.7-.2-.2 1-.4 .7M106.4 203l-.1 .4M106.4 201.5l-.5 2M106.8 202.4l-.4 .6M306.2 212.4l.4 .5M306.2 219.8l.4 .5M306.6 212.9v7.4M306.6 212.9l3.2 1.9M306.9 211.4h.6M307.5 211.4l3.2 1.9"/>
<path d="M307.5 211.4l-.7 .8-.2 .8M309.6 201.3l.3 .5M309.8 214.8v7.3M309.8 214.8l1.1 .2 .7-.2M309.9 200.3l1.1 .2 .7-.2M309.9 200.3l.5 1.8 1.1 1.7M309.9 200.3v1.5M309.9 201.8l.4 .8M310.3 202.6l1.2 1.2M310.3 202.6v.4M310.7 213.3l.7 .8 .2 .7M310.7 213.3l-.7 .8-.2 .7"/>
<path d="M311.6 214.8v7.3M311.7 200.3l.4 1.4 .6 .7M312 206.5a1.5 1.5 0 0 0 2.2 .5M312.4 205.1l1.1 .2 .7-.2M312.7 202.4l.5 .5M312.7 202.4l-.8 .8-.4 .6M313.2 202.9l.6 .8 .4 1.4M313.2 202.9l-.8 .8-.3 .6M314.2 205.1v1.9M314.2 207v.1M314.3 201.5l-1.6 .9M314.9 202l-1.7 .9"/>
<path d="M315.1 219.8l-.3 .5M315.2 215.1v.9M317 203.4l-2.8 1.7M317 204.4l.2 .4 .6 .3M317 204.9l-.8 1.1M320.6 212.1l7.7 4.4M323.9 210.2l4.7 2.6M325.1 209.1a1.5 1.5 0 0 0 2.2 .5M325.1 209l-10.3 6v5.3M325.1 207l-13.5 7.8M325.1 204.9l-14.4 8.4M325.1 201.3l-17.6 10.1"/>
<path d="M327.3 209.6a1.18 1.18 0 0 0 .7 1.3 1.18 1.18 0 0 0 1.4-.5M328.3 216.5v7M328.3 216.5l.7 .2 1.1-.2M330.1 216.9a1.5 1.5 0 0 0 2.1 .5M330.1 203.3l.4 .5M330.1 214.9l.4 .5M330.1 217.2v6.3M330.7 211.9a6.3 6.3 0 0 0-2.4 4.6M330.8 204.6v.3M330.9 205v2.5M330.9 207.5l-.1 .5M331.3 207l-.4 .5"/>
<path d="M331.4 205.1l1.1 1.6 .4 1.8M331.4 215.2l1.2 .2M331.4 205.1l1.2 1.1M331.4 205.1v.4M331.4 213.4l.6 .1M331.4 213.4l-.5 .1M331.4 213.4l-.6 .9v.8M332 213.5l-.6 .9v.8M332.2 215.9v1.5M332.5 213.5h-.5M332.6 213.2l-.6 .3M332.6 208l.3 .5"/>
<path d="M332.6 213.1l.3 .5M332.6 212.8l-1.2 .6M332.6 206.2l.3 .8M332.6 215.4l.2 .5 .4 .2M332.9 215l1.1 .2 .7-.2M332.9 207l1.1 .2 .7-.2M332.9 215l-.3 .4M332.9 207v1.5M332.9 213.6v1.4M332.9 213.6a1.35 1.35 0 0 1-1.5 1.6M333.7 204.9l.6 .8 .4 1.3M333.7 204.9l-.8 .7-.3 .6"/>
<path d="M334.7 207v8M334.7 215l-.1 .6-.3 .4M335.8 215.1v.2M335.8 215.3a3.4 3.4 0 0 1-2.7 3.4 1.11 1.11 0 0 1-.9-1.3M336.2 214.9l-.4 .4M337.3 202.8l.6 .8 .4 1.3M337.3 202.8l-3.6 2.1M337.9 202.7l-.6 .1M338.1 213.7v5.2M338.3 213l-.1 .5-.3 .4M338.3 204.9l-3.6 2.1M338.3 213l-3.6 2"/>
<path d="M338.3 204.9v8.1M338.7 204.4l-.4 .5M338.7 212.5l-.4 .5M83.3 220.5v2.5M93.5 220.8v.2M93.5 220.9v.1M93.5 221l.3 .3M97.5 222.2l-1.6 .3M306.6 220.3l3.2 1.8M306.6 220.3l.3 .6M309.8 222.1l1.1 .2 .7-.2M309.8 222.1l.3 .6"/>
<path d="M311.6 222.1l-.3 .6M314.8 220.3l-.3 .6M314.8 220.3l-3.2 1.8"/>
</g>
<!-- layer: Border -->
<g fill="none" stroke="#000" stroke-width=".25">
<path d="M0 -.1v15M20 9.9h390.3v277.1h-390.3zM65 4.8v5.1M115.1 4.8v5.1M165.1 4.8v5.1M215.1 4.8v10.1M265.2 4.8v5.1M315.2 4.8v5.1M365.2 4.8v5.1M15 52.7h5M410.3 52.7h5M15 100.6h5"/>
<path d="M410.3 100.6h5M15 148.4h10M405.3 148.4h10M15 196.3h5M410.3 196.3h5M15 244.2h5M410.3 244.2h5M0 282v15h15M65 287v5M115.1 287v5M165.1 287v5M215.1 282v10"/>
<path d="M265.2 287v5M315.2 287v5M365.2 287v5M405.3 297h14.9"/>
</g>
<!-- layer: TitleBlock -->
<path d="M230.2 240h180.1v47h-180.1zM230.2 250h180.1M254.2 240v10M288.2 240v47M349.2 240v47M288.2 260h122.1M349.2 277h61.1M359.2 277v10M395.3 277v10" fill="none" stroke="#000" stroke-width=".35"/>
<!-- layer: Dimensions -->
<path d="M89.7 95v15.7M93.2 97h21M117.7 95v15.7M118.4 108.9h52.5M168.9 112.4v42.3M191.5 103.6v46.1M195 105.6h10.5M209 103.6v16M102.1 158.2h68.8M209.5 160.2v14M213 172.2h6.8M223.3 160.2v14" fill="none" stroke="#000" stroke-width=".25"/>
<path d="M89.7 97l3.5-.6v1.2zM114.2 96.4l3.5 .6-3.5 .6zM168.9 108.9l.6 3.5h-1.2zM191.5 105.6l3.5-.6v1.2zM205.5 105l3.5 .6-3.5 .6zM168.3 154.7h1.2l-.6 3.5zM209.5 172.2l3.5-.5v1.1zM219.8 171.7l3.5 .5-3.5 .6z" fill="#000" stroke="#000" stroke-width=".25"/>
<g font-size="7">
<text x="289.2" y="270.5">Acrylic Quick Release Toggle Clamp</text>
<text x="377.8" y="272.9">1</text>
<text x="289.2" y="278">Full Assembly</text>
</g>
<g font-size="4.9">
<text x="101" y="95.5">28</text>
<text x="194" y="104">17.45</text>
<text x="167.3" y="139.6" transform="rotate(-90 167.3 139.6)">49.26</text>
<text x="211.5" y="170.7">13.8</text>
<text x="231.2" y="248.5">Design</text>
<text x="289.2" y="248.5">Alex Mous</text>
<text x="326.2" y="248.5">03-Jan-19</text>
<text x="350.2" y="248.5">Alex Mous</text>
<text x="390" y="248.5">3-Jan-19</text>
<text x="289.2" y="258.5">PDF</text>
<text x="350.2" y="258.5">Complete</text>
<text x="350.8" y="285.7">2.0</text>
<text x="360.2" y="285.5">3-Jan-19</text>
<text x="399.4" y="285.7">1/6</text>
</g>
<g font-size="3.5">
<text x="39" y="8.6">1</text>
<text x="88.9" y="8.6">2</text>
<text x="138.9" y="8.6">3</text>
<text x="188.9" y="8.6">4</text>
<text x="239" y="8.6">5</text>
<text x="288.9" y="8.6">6</text>
<text x="339" y="8.6">7</text>
<text x="389.1" y="8.6">8</text>
<text x="16.4" y="30">A</text>
<text x="411.7" y="30">A</text>
<text x="16.2" y="77.9">B</text>
<text x="411.5" y="77.9">B</text>
<text x="16.3" y="125.8">C</text>
<text x="411.5" y="125.8">C</text>
<text x="16.2" y="173.6">D</text>
<text x="411.5" y="173.6">D</text>
<text x="16.3" y="221.5">E</text>
<text x="411.5" y="221.5">E</text>
<text x="16.3" y="269.4">F</text>
<text x="411.5" y="269.4">F</text>
<text x="39" y="290.8">1</text>
<text x="88.9" y="290.8">2</text>
<text x="138.9" y="290.8">3</text>
<text x="188.9" y="290.8">4</text>
<text x="239" y="290.8">5</text>
<text x="288.9" y="290.8">6</text>
<text x="339" y="290.8">7</text>
<text x="389.1" y="290.8">8</text>
</g>
<g font-size="2.5">
<text x="231.2" y="242.8">Dept.</text>
<text x="255.2" y="242.8">Technical reference</text>
<text x="289.2" y="242.8">Created by</text>
<text x="350.2" y="242.8">Approved by</text>
<text x="289.2" y="252.8">Document type</text>
<text x="350.2" y="252.8">Document status</text>
<text x="289.2" y="262.8">Title</text>
<text x="350.2" y="262.8">DWG No.</text>
<text x="350.2" y="279.8">Rev.</text>
<text x="360.2" y="279.8">Date of issue</text>
<text x="396.3" y="279.8">Sheet</text>
</g>
</svg>
